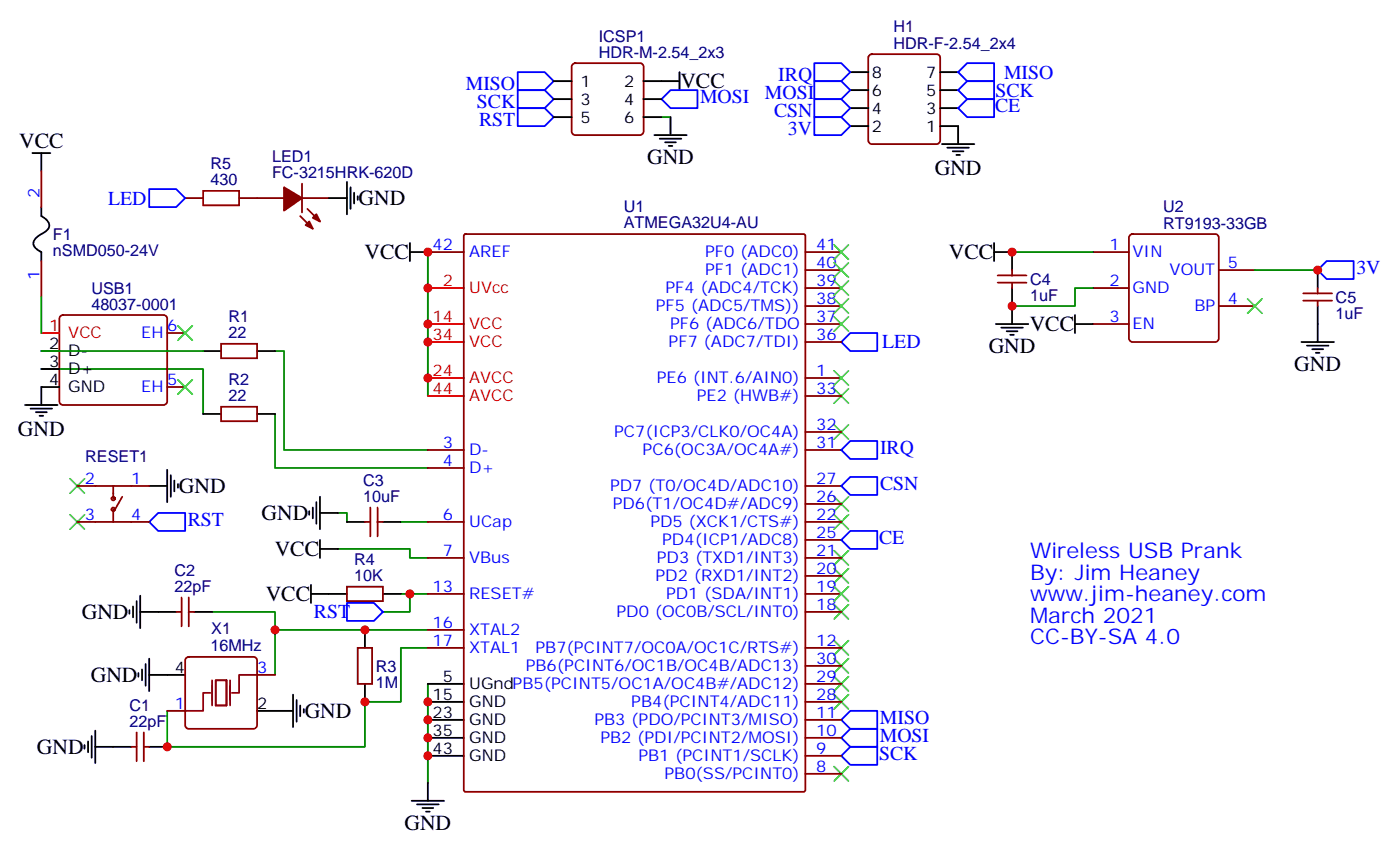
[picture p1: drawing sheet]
<svg xmlns="http://www.w3.org/2000/svg" width="275mm" height="167mm" viewBox="0 0 275 167" stroke-linecap="round" stroke-linejoin="round" font-family="sans-serif">
<g fill="none" stroke="#3c3" stroke-width=".35">
<path d="M163.7 48l2.8 2.8M163.7 51.5l2.8 2.9M163.7 55.1l2.8 2.8M163.7 58.6l2.8 2.8M166.5 48l-2.8 2.8M166.5 51.5l-2.8 2.9M166.5 55.1l-2.8 2.8M166.5 58.6l-2.8 2.8M244.8 58.6l2.8 2.8M247.6 58.6l-2.8 2.8M34.9 63.9l2.8 2.8M34.9 74.5l2.8 2.8"/>
<path d="M37.7 63.9l-2.8 2.8M37.7 74.5l-2.8 2.8M163.7 76.2l2.8 2.9M163.7 72.7l2.8 2.8M163.7 62.1l2.8 2.8M166.5 76.2l-2.8 2.9M166.5 72.7l-2.8 2.8M166.5 62.1l-2.8 2.8M13.8 93.9l2.8 2.8M16.6 93.9l-2.8 2.8M163.7 83.3l2.8 2.8M163.7 97.4l2.8 2.8"/>
<path d="M166.5 83.3l-2.8 2.8M166.5 97.4l-2.8 2.8M13.8 100.9l2.8 2.9M16.6 100.9l-2.8 2.9M163.7 100.9l2.8 2.9M163.7 108l2.8 2.8M163.7 111.5l2.8 2.8M163.7 118.6l2.8 2.8M163.7 115l2.8 2.9M166.5 100.9l-2.8 2.9M166.5 108l-2.8 2.8M166.5 111.5l-2.8 2.8"/>
<path d="M166.5 118.6l-2.8 2.8M166.5 115l-2.8 2.9M163.7 136.2l2.8 2.8M163.7 132.7l2.8 2.8M163.7 129.2l2.8 2.8M163.7 125.6l2.8 2.8M166.5 136.2l-2.8 2.8M166.5 132.7l-2.8 2.8M166.5 129.2l-2.8 2.8M166.5 125.6l-2.8 2.8M163.7 150.3l2.8 2.8M166.5 150.3l-2.8 2.8"/>
</g>
<g fill="none" stroke="#00f" stroke-width=".35">
<path d="M101.6 17.7h5.3l1.8 1.7-1.8 1.8h-5.3zM101.6 14.1h5.3l1.8 1.8-1.8 1.8h-5.3zM129.8 19.4l1.8-1.7h5.3v3.5h-5.3zM159.8 19.4h5.3l1.8 1.8-1.8 1.8h-5.3zM159.8 15.9h5.3l1.8 1.8-1.8 1.7h-5.3zM159.8 12.4h5.3l1.8 1.7-1.8 1.8h-5.3zM188 17.7l1.8-1.8h5.3v3.5h-5.3zM188 14.1l1.8-1.7h5.3v3.5h-5.3zM29.3 37.1h5.3l1.7 1.7-1.7 1.8h-5.3zM101.6 21.2h5.3l1.8 1.8-1.8 1.7h-5.3zM159.8 23h5.3l1.8 1.7-1.8 1.8h-5.3zM188 21.2l1.8-1.8h5.3v3.6h-5.3z"/>
<path d="M258.6 53l1.7-1.8h5.3v3.5h-5.3zM165.1 67.1l1.8-1.8h5.3v3.5h-5.3zM165.1 88.2l1.8-1.7h5.3v3.5h-5.3zM165.1 95.3l1.8-1.8h5.3v3.5h-5.3zM29.3 102.3l1.7-1.7h5.3v3.5h-5.3zM68.1 118.2h5.3l1.7 1.8-1.7 1.7h-5.3zM165.1 105.9l1.8-1.8h5.3v3.5h-5.3zM165.1 144.7l1.8-1.8h5.3v3.5h-5.3zM165.1 148.2l1.8-1.8h5.3v3.6h-5.3zM165.1 141.1l1.8-1.7h5.3v3.5h-5.3z"/>
</g>
<g fill="none" stroke="#008700" stroke-width=".35">
<path d="M129.8 23h1.8M8.1 58.2v7.1M84 49.4v28.2M198.6 49.4h15.9M214.5 56.5h-3.5v3.5h-12.4M246.2 53h12.4M8.1 72.4h31.8v8.8M8.1 68.8h31.8M54 68.8h1.7v19.4h28.3M54 81.2v10.6h30M41.6 120h12.4v3.5M66.3 100.6h1.8v1.7"/>
<path d="M66.3 107.6h14.1v1.8h3.6M78.7 102.3h5.3M78.7 116.5h5.3M80.4 116.5v3.5h-5.3M84 127h-5.3v10.6h-7.1v8.8h-38.8v-7M84 123.5h-30v8.8M84 134.1v19.4"/>
</g>
<g fill="none" stroke="#000" stroke-width=".35">
<path d="M108.7 15.9h3.5M108.7 19.4h3.5M126.3 15.9h7M126.3 19.4h3.5M133.3 14.1v3.6M166.9 17.7h3.5M166.9 14.1h3.5M184.5 17.7h3.5M184.5 14.1h3.5M6.3 30h3.6M8.1 30v3.5M64.6 38.8h3.5"/>
<path d="M68.1 35.7v6.3M68.8 36.7v4.3M69.5 37.8v2.1M70.2 38.5v.7M108.7 23h3.5M126.3 23h3.5M128.4 26.5h6.4M129.5 27.2h4.2M130.5 27.9h2.1M131.2 28.6h.7M131.6 23v3.5M166.9 24.7h3.5"/>
<path d="M166.9 21.2h3.5M184.5 24.7h3.5v3.6M184.5 21.2h3.5M184.9 28.3h6.3M185.9 29h4.2M187 29.7h2.1M187.7 30.4h.7M8.1 40.6v1.8l.4 .2a1.56 1.56 0 0 1 .5 2.7l-1.3 .8a1.56 1.56 0 0 0-.5 2.7l.9 .6v1.8M80.4 49.4h3.6M80.4 47.7v3.5M195.1 49.4h3.5v3.6M195.1 47.7v3.5"/>
<path d="M198.6 56.5v7M258.6 53v3.5M4.9 79.4h6.4M8.1 68.8h3.5M8.1 72.4h3.5M11.6 75.9h-3.5v3.5M39.9 68.8h3.5M50.4 68.8h3.6M195.4 63.5h6.4M196.5 64.2h4.2M197.6 64.9h2.1M198.3 65.7h.7"/>
<path d="M211 63.5h3.5M211 61.8v3.5M255.4 67.1h6.4M256.5 67.8h4.2M257.5 68.5h2.1M258.2 69.2h.7M258.6 60v7.1M6 80.1h4.2M7.1 80.8h2.1M7.8 81.5h.7M29.3 95.3h3.5M32.8 92.1v6.4"/>
<path d="M33.5 93.2v4.2M34.2 94.2v2.1M34.9 94.9v.7M39.9 81.2h3.5M50.4 81.2h3.6M61.4 99.5v2.1M62.1 98.5v4.2M62.8 97.4v6.4M25.4 119.6v.7M26.1 118.9v2.1M26.8 117.9v4.2M27.5 120h7.1"/>
<path d="M27.5 116.8v6.4M38.1 120h3.5M60.7 100.2v.7M61 116.5h7.1M61 114.7v3.5M62.8 100.6h3.5M62.8 105.9v3.5M62.8 107.6h3.5M68.1 102.3h3.5M75.1 102.3h3.6M75.1 116.5h3.6M27.2 132v.7"/>
<path d="M27.9 131.3v2.1M28.6 130.2v4.2M29.3 132.3h7M29.3 129.2v6.3M50.4 139.4h7.1M57.5 136.2v6.4M58.2 137.3v4.2M58.9 138.3v2.1M59.6 139v.7M71.6 123.5v3.5M71.6 134.1v3.5M84 137.6h7"/>
<path d="M84 134.1h7M16.6 146.1v.7M17.3 145.4v2.1M18 144.3v4.3M18.7 146.4h7.1M18.7 143.3v6.3M29.3 146.4h3.5M80.8 157h6.3M81.8 157.7h4.3M82.9 158.4h2.1M83.6 159.1h.7M84 153.5v3.5"/>
<path d="M84 141.1h7M84 144.7h7M84 148.2h7"/>
</g>
<g fill="none" stroke="#870000" stroke-width=".35">
<path d="M112.4 12.6l.5-.2h12.7a.71 .71 0 0 1 .7 .7v12.7a.76 .76 0 0 1-.7 .7h-12.7a.76 .76 0 0 1-.7-.7v-12.7zM170.6 10.8l.5-.2h12.7a.71 .71 0 0 1 .7 .7v16.3a.76 .76 0 0 1-.7 .7h-12.7a.76 .76 0 0 1-.7-.7v-16.3zM8.1 33.5v7.1M36.3 38.8h3.6M46.9 38.8h8.8M59.3 38.8h5.3M59.3 36v5.7M8.1 51.2v7M58.9 42.4l2.5 2.4M60.3 41l2.5 2.4M84 49.4h7M91.1 46.1l.3-.2h66.3l.3 .2v108.8l-.1 .3-66.5 .1-.3-.2z"/>
<path d="M158 49.4h7.1M158 53h7.1M158 56.5h7.1M195.8 55.4h5.6M195.8 54h5.6M198.6 53v1M198.6 55.4v1.1M214.5 49.4h7M214.5 56.5h7M221.8 46.1l.4-.2h16.3a.71 .71 0 0 1 .7 .7v19.8a.76 .76 0 0 1-.7 .7h-16.3a.76 .76 0 0 1-.7-.7v-19.8zM239.2 53h7M255.8 58.9h5.6"/>
<path d="M255.8 57.5h5.6M258.6 56.5v1M258.6 58.9v1.1M11.9 62l.4-.2h19.8a.71 .71 0 0 1 .7 .7v16.2a.76 .76 0 0 1-.7 .7h-19.8a.76 .76 0 0 1-.7-.7v-16.2zM32.8 65.3h3.5M32.8 75.9h3.5M43.4 79.8h7v2.8h-7zM43.4 67.4h7v2.8h-7zM158 77.6h7.1M158 74.1h7.1M158 60h7.1M158 63.5h7.1"/>
<path d="M158 67.1h7.1M214.5 63.5h7M239.2 60h7M15.2 95.3h14.1M22.2 95.3v2.5M22.2 99.9v2.4M24 97.4l-1.4 2.5M72.7 99.5v5.7M74.1 99.5v5.7M84 88.2h7M84 91.8h7M158 95.3h7.1"/>
<path d="M158 88.2h7.1M158 84.7h7.1M158 98.8h7.1M15.2 102.3h14.1M34.6 120h1M35.6 117.2v5.6M37 117.2v5.6M37 120h1.1M68.1 115h7v2.9h-7zM71.6 102.3h1.1M74.1 102.3h1M84 102.3h7"/>
<path d="M84 116.5h7M84 109.4h7M158 102.3h7.1M158 120h7.1M158 116.5h7.1M158 112.9h7.1M158 109.4h7.1M158 105.9h7.1M32.8 139.4h3.5M36.6 129l.4-.2h12.7a.71 .71 0 0 1 .7 .7v12.7a.76 .76 0 0 1-.7 .7h-12.7a.76 .76 0 0 1-.7-.7v-12.7zM50.4 132.3h3.6M70.2 127h2.8v7.1h-2.8z"/>
<path d="M84 127h7M84 123.5h7M158 127h7.1M158 137.6h7.1M158 134.1h7.1M158 130.6h7.1M25.8 146.4h1M26.8 143.6v5.7M28.2 143.6v5.7M28.2 146.4h1.1M158 151.7h7.1M158 148.2h7.1"/>
<path d="M158 144.7h7.1M158 141.1h7.1"/>
<circle cx="22.2" cy="97.8" r=".35"/>
<circle cx="22.2" cy="99.9" r=".35"/>
</g>
<path d="M41.3 135.9h-1.4v3.5h-3.6M41.6 133.4v4.9M42.3 133.4h2.1v4.9h-2.1zM45.2 133.4v4.9M50.4 132.3h-3.5v3.6h-1.4" fill="none" stroke="#870012" stroke-width=".35"/>
<path d="M84 56.5h7M8.1 65.3h3.5M84 63.5h7M84 67.1h7M84 74.1h7M84 77.6h7" fill="none" stroke="#f00" stroke-width=".35"/>
<g fill="#870000" stroke="#870000" stroke-width=".35">
<path d="M61.4 42.7l.7-.7 .7 1.4z"/>
<path d="M60 44.1l.7-.7 .7 1.4z"/>
<path d="M55.7 36.7l3.6 2.1-3.6 2.5z"/>
</g>
<path d="M39.9 37.4h7v2.9h-7z" fill="none" stroke="#a10000" stroke-width=".35"/>
<g fill="#c00">
<circle cx="84" cy="63.5" r=".88"/>
<circle cx="84" cy="67.1" r=".88"/>
<circle cx="84" cy="74.1" r=".88"/>
<circle cx="84" cy="141.1" r=".88"/>
<circle cx="84" cy="137.6" r=".88"/>
<circle cx="84" cy="144.7" r=".88"/>
<circle cx="84" cy="148.2" r=".88"/>
<circle cx="80.4" cy="116.5" r=".88"/>
<circle cx="71.6" cy="123.5" r=".88"/>
<circle cx="71.6" cy="137.6" r=".88"/>
<circle cx="32.8" cy="146.4" r=".88"/>
<circle cx="54" cy="123.5" r=".88"/>
<circle cx="84" cy="56.5" r=".88"/>
<circle cx="84" cy="49.4" r=".88"/>
<circle cx="198.6" cy="49.4" r=".88"/>
<circle cx="258.6" cy="53" r=".88"/>
<circle cx="198.6" cy="60" r=".88"/>
</g>
<g font-size="4.2">
<text x="133.5" y="17.3">VCC</text>
<text x="3.8" y="28.9">VCC</text>
<text x="127" y="32.1">GND</text>
<text x="183.5" y="34.4">GND</text>
<text x="70.4" y="40.2">GND</text>
<text x="71.6" y="50.9">VCC</text>
<text x="186.2" y="50.9">VCC</text>
<text x="202.1" y="65">VCC</text>
<text x="194" y="69.2">GND</text>
<text x="254" y="72.7">GND</text>
<text x="3.5" y="85.5">GND</text>
<text x="35.1" y="96.7">GND</text>
<text x="51.3" y="102">GND</text>
<text x="53.9" y="109.1">VCC</text>
<text x="52.1" y="117.9">VCC</text>
<text x="16.1" y="121.4">GND</text>
<text x="17.8" y="133.8">GND</text>
<text x="59.8" y="140.8">GND</text>
<text x="7.2" y="147.9">GND</text>
<text x="79.4" y="162.7">GND</text>
</g>
<g font-size="4.2" fill="#00f">
<text x="202.1" y="109.4">Wireless USB Prank</text>
<text x="202.1" y="113.6">By: Jim Heaney</text>
<text x="202.1" y="117.9">www.jim-heaney.com</text>
<text x="202.1" y="122.1">March 2021</text>
<text x="202.1" y="126.3">CC-BY-SA 4.0</text>
</g>
<g font-size="3.9" fill="#00f">
<text x="91.4" y="17.7">MISO</text>
<text x="152.7" y="15.9">IRQ</text>
<text x="197" y="15.4">MISO</text>
<text x="93.6" y="21.2">SCK</text>
<text x="137.4" y="20.2">MOSI</text>
<text x="150.1" y="19.4">MOSI</text>
<text x="151.9" y="23">CSN</text>
<text x="195.3" y="22">CE</text>
<text x="195.3" y="18.9">SCK</text>
<text x="94" y="24.7">RST</text>
<text x="154.6" y="26.5">3V</text>
<text x="21.2" y="40.1">LED</text>
<text x="266.2" y="53.7">3V</text>
<text x="173.1" y="68.3">LED</text>
<text x="172.7" y="89">IRQ</text>
<text x="172.7" y="96">CSN</text>
<text x="36.8" y="103.1">RST</text>
<text x="172.5" y="106.7">CE</text>
<text x="61.6" y="121.2">RST</text>
<text x="172.7" y="141.9">MISO</text>
<text x="172.5" y="148.9">SCK</text>
<text x="172.7" y="145.4">MOSI</text>
</g>
<g font-size="3.2" fill="#000080">
<text x="117.5" y="11.3">HDR-M-2.54_2x3</text>
<text x="117.5" y="8.1">ICSP1</text>
<text x="175.3" y="9.6">HDR-F-2.54_2x4</text>
<text x="175.3" y="6.3">H1</text>
<text x="41.3" y="33.2">R5</text>
<text x="53.4" y="35">FC-3215HRK-620D</text>
<text x="53.4" y="31.7">LED1</text>
<text x="41.3" y="36.4">430</text>
<text x="122.4" y="41.5">U1</text>
<text x="228.3" y="41.7">U2</text>
<text x="10.4" y="47.1">F1</text>
<text x="122.4" y="44.7">ATMEGA32U4-AU</text>
<text x="228.3" y="44.8">RT9193-33GB</text>
<text x="10.4" y="50.2">nSMD050-24V</text>
<text x="17.9" y="57.6">USB1</text>
<text x="202.1" y="59">1uF</text>
<text x="202.1" y="55.8">C4</text>
<text x="262.1" y="59.4">C5</text>
<text x="17.9" y="60.7">48037-0001</text>
<text x="44.8" y="63.1">R1</text>
<text x="262.1" y="62.6">1uF</text>
<text x="44.8" y="66.4">22</text>
<text x="44.8" y="75.5">R2</text>
<text x="44.8" y="78.7">22</text>
<text x="16.7" y="90.6">RESET1</text>
<text x="71.3" y="95.3">C3</text>
<text x="71.3" y="98.5">10uF</text>
<text x="34.2" y="112.9">C2</text>
<text x="69.5" y="114">10K</text>
<text x="69.5" y="110.8">R4</text>
<text x="34.2" y="116.1">22pF</text>
<text x="41.5" y="124.4">X1</text>
<text x="41.3" y="127.6">16MHz</text>
<text x="73.7" y="131.7">R3</text>
<text x="73.7" y="134.9">1M</text>
<text x="25.4" y="142.6">22pF</text>
<text x="25.4" y="139.4">C1</text>
</g>
<g font-size="3.2">
<text x="113.9" y="17">1</text>
<text x="122.5" y="17">2</text>
<text x="171.1" y="15.2">8</text>
<text x="181.8" y="15.2">7</text>
<text x="113.9" y="20.5">3</text>
<text x="122.5" y="20.5">4</text>
<text x="171.1" y="22.3">4</text>
<text x="171.1" y="18.7">6</text>
<text x="181.8" y="22.3">3</text>
<text x="181.8" y="18.7">5</text>
<text x="113.9" y="24">5</text>
<text x="122.5" y="24">6</text>
<text x="171.1" y="25.8">2</text>
<text x="181.8" y="25.8">1</text>
<text x="9.6" y="68.5">2</text>
<text x="13.4" y="69.9">D-</text>
<text x="9.6" y="72">3</text>
<text x="9.6" y="75.5">4</text>
<text x="13.4" y="73.4">D+</text>
<text x="13.4" y="76.9">GND</text>
<text x="34.3" y="132">4</text>
<text x="84.9" y="137.3">15</text>
<text x="86.9" y="133.7">5</text>
<text x="92.1" y="135.1">UGndPB5(PCINT5/OC1A/OC4B#/ADC12)</text>
<text x="50.4" y="139">2</text>
<text x="84.9" y="140.8">23</text>
<text x="92.1" y="142.2">GND</text>
<text x="92.1" y="138.7">GND</text>
<text x="84.9" y="144.3">35</text>
<text x="84.9" y="147.8">43</text>
<text x="92.1" y="145.7">GND</text>
<text x="92.1" y="149.3">GND</text>
</g>
<g font-size="3.2" fill="#00f">
<text x="7.8" y="38.8" transform="rotate(-90 7.8 38.8)">2</text>
<text x="84.9" y="49.1">42</text>
<text x="92.1" y="50.5">AREF</text>
<text x="138.4" y="50.5">PF0 (ADC0)</text>
<text x="160.2" y="49.1">41</text>
<text x="160.2" y="52.6">40</text>
<text x="217.8" y="49.1">1</text>
<text x="222.2" y="50.5">VIN</text>
<text x="240.9" y="52.6">5</text>
<text x="7.8" y="55" transform="rotate(-90 7.8 55)">1</text>
<text x="130.6" y="57.5">PF4 (ADC4/TCK)</text>
<text x="138.4" y="54">PF1 (ADC1)</text>
<text x="160.2" y="56.1">39</text>
<text x="160.2" y="59.7">38</text>
<text x="217.8" y="56.1">2</text>
<text x="222.2" y="57.5">GND</text>
<text x="229.5" y="54">VOUT</text>
<text x="240.9" y="59.7">4</text>
<text x="32.8" y="64.9">6</text>
<text x="128.7" y="61.1">PF5 (ADC5/TMS))</text>
<text x="131.5" y="64.6">PF6 (ADC6/TDO</text>
<text x="160.2" y="63.2">37</text>
<text x="217.8" y="63.2">3</text>
<text x="222.2" y="64.6">EN</text>
<text x="234.4" y="61.1">BP</text>
<text x="27.7" y="66.4">EH</text>
<text x="131.2" y="68.1">PF7 (ADC7/TDI)</text>
<text x="160.2" y="66.7">36</text>
<text x="27.7" y="76.9">EH</text>
<text x="32.8" y="75.5">5</text>
<text x="128.9" y="75.2">PE6 (INT.6/AIN0)</text>
<text x="160.2" y="77.3">33</text>
<text x="160.2" y="73.8">1</text>
<text x="136.8" y="78.7">PE2 (HWB#)</text>
<text x="86.9" y="87.9">3</text>
<text x="92.1" y="89.3">D-</text>
<text x="120.5" y="85.8">PC7(ICP3/CLK0/OC4A)</text>
<text x="126.1" y="89.3">PC6(OC3A/OC4A#)</text>
<text x="160.2" y="87.9">31</text>
<text x="160.2" y="84.3">32</text>
<text x="16.7" y="94.9">2</text>
<text x="25.8" y="94.9">1</text>
<text x="86.9" y="91.4">4</text>
<text x="92.1" y="92.8">D+</text>
<text x="160.2" y="94.9">27</text>
<text x="16.7" y="102">3</text>
<text x="25.8" y="102">4</text>
<text x="86.9" y="102">6</text>
<text x="119.7" y="96.3">PD7 (T0/OC4D/ADC10)</text>
<text x="120.3" y="99.9">PD6(T1/OC4D#/ADC9)</text>
<text x="160.2" y="102">22</text>
<text x="160.2" y="98.5">26</text>
<text x="92.1" y="103.4">UCap</text>
<text x="127.6" y="103.4">PD5 (XCK1/CTS#)</text>
<text x="130" y="106.9">PD4(ICP1/ADC8)</text>
<text x="160.2" y="105.5">25</text>
<text x="86.9" y="109">7</text>
<text x="92.1" y="110.5">VBus</text>
<text x="128.7" y="114">PD2 (RXD1/INT2)</text>
<text x="128.9" y="110.5">PD3 (TXD1/INT3)</text>
<text x="160.2" y="112.6">20</text>
<text x="160.2" y="109">21</text>
<text x="84.9" y="116.1">13</text>
<text x="92.1" y="117.5">RESET#</text>
<text x="130.7" y="117.5">PD1 (SDA/INT1)</text>
<text x="160.2" y="119.6">18</text>
<text x="160.2" y="116.1">19</text>
<text x="84.9" y="123.2">16</text>
<text x="92.1" y="124.6">XTAL2</text>
<text x="121" y="121">PD0 (OC0B/SCL/INT0)</text>
<text x="50.4" y="132">3</text>
<text x="84.9" y="126.7">17</text>
<text x="92.1" y="128.1">XTAL1</text>
<text x="103.2" y="131.6">PB6(PCINT6/OC1B/OC4B/ADC13)</text>
<text x="105.1" y="128.1">PB7(PCINT7/OC0A/OC1C/RTS#)</text>
<text x="160.2" y="126.7">12</text>
<text x="160.2" y="130.2">30</text>
<text x="160.2" y="137.3">28</text>
<text x="160.2" y="133.7">29</text>
<text x="34.3" y="139">1</text>
<text x="116.7" y="142.2">PB3 (PDO/PCINT3/MISO)</text>
<text x="123.9" y="138.7">PB4(PCINT4/ADC11)</text>
<text x="160.2" y="140.8">11</text>
<text x="117.8" y="145.7">PB2 (PDI/PCINT2/MOSI)</text>
<text x="125.3" y="149.3">PB1 (PCINT1/SCLK)</text>
<text x="160.2" y="147.8">9</text>
<text x="160.2" y="144.3">10</text>
<text x="130.4" y="152.8">PB0(SS/PCINT0)</text>
<text x="160.2" y="151.4">8</text>
</g>
<g font-size="3.2" fill="#f00">
<text x="86.9" y="56.1">2</text>
<text x="92.1" y="57.5">UVcc</text>
<text x="9.6" y="64.9">1</text>
<text x="84.9" y="63.2">14</text>
<text x="92.1" y="64.6">VCC</text>
<text x="13.4" y="66.4">VCC</text>
<text x="84.9" y="66.7">34</text>
<text x="92.1" y="68.1">VCC</text>
<text x="84.9" y="73.8">24</text>
<text x="84.9" y="77.3">44</text>
<text x="92.1" y="75.2">AVCC</text>
<text x="92.1" y="78.7">AVCC</text>
</g>
</svg>
